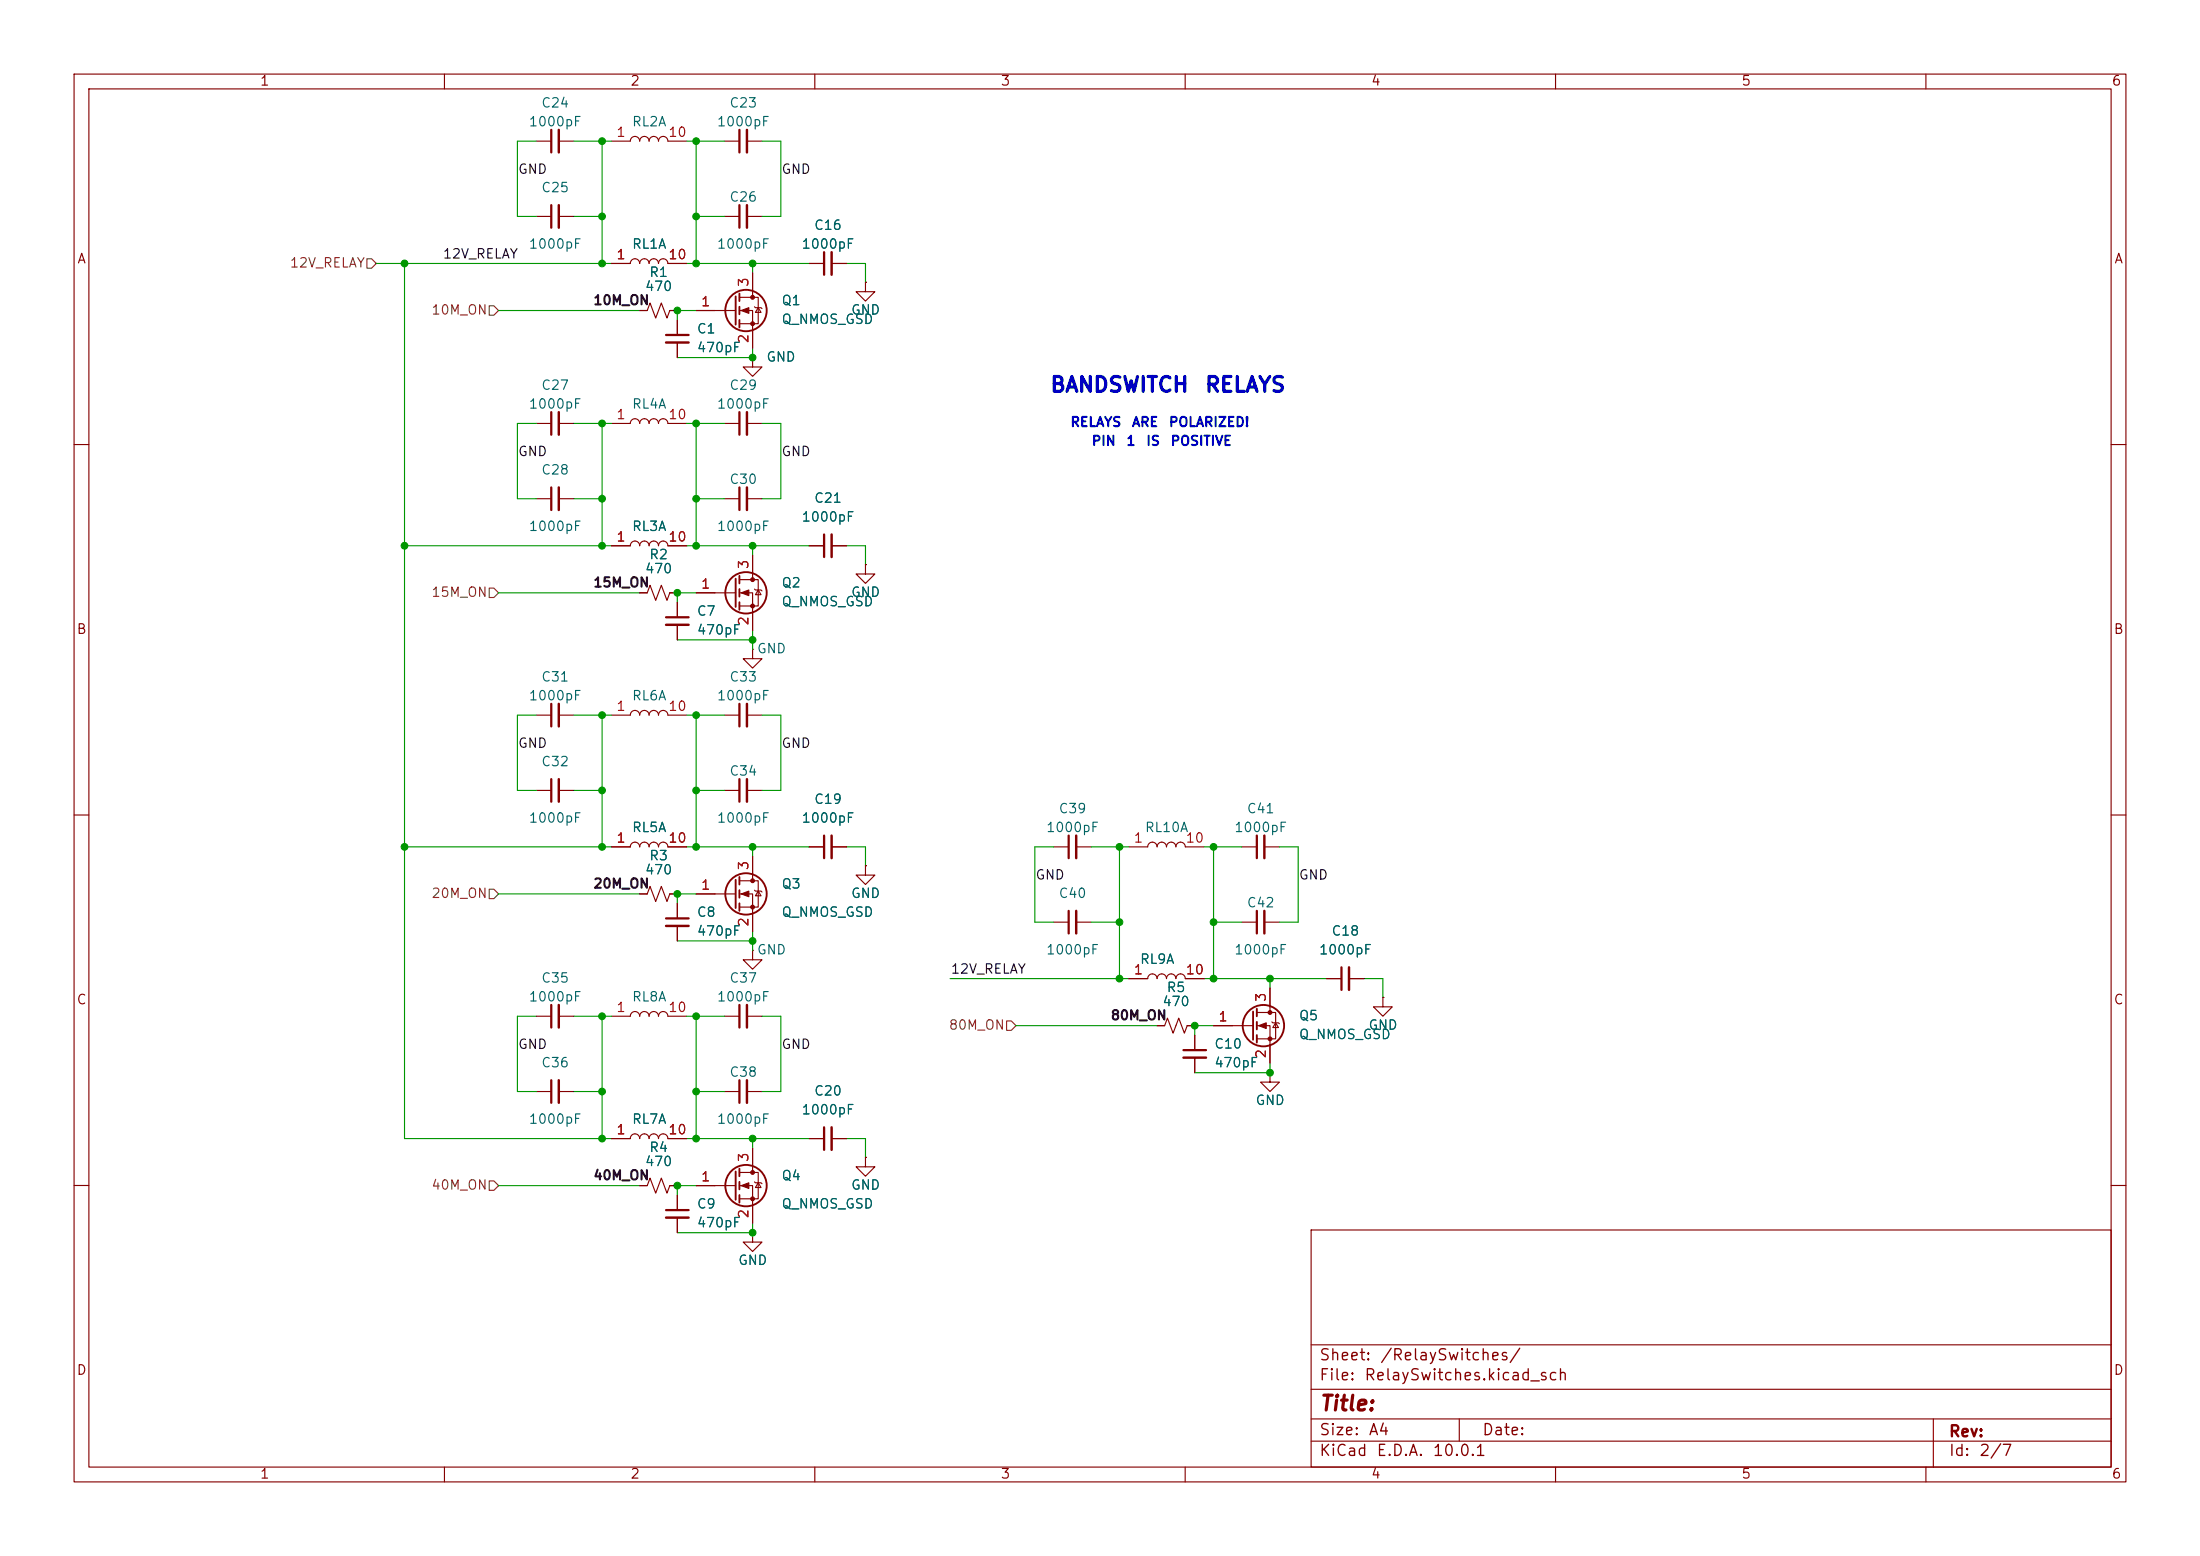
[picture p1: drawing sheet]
<svg xmlns="http://www.w3.org/2000/svg" width="297mm" height="210mm" viewBox="0 0 297 210" stroke-linecap="round" stroke-linejoin="round" font-family="sans-serif">
<g fill="none" stroke="#840000" stroke-width=".15">
<path d="M10 10h277v190h-277zM12 12h273v186h-273zM60 10v2M72.4 19.1h2M75.4 19.1h2.1M85.7 18.4a.64 .64 0 0 0-.6 .7h-2.6M87 18.4a.65 .65 0 0 0-.6 .7 .63 .63 0 0 0-.7-.7M88.3 18.4a.65 .65 0 0 0-.7 .7 .63 .63 0 0 0-.6-.7M89.5 18.4a.65 .65 0 0 0-.6 .7 .63 .63 0 0 0-.6-.7M89.5 18.4a.63 .63 0 0 1 .7 .7h2.5M97.8 19.1h2M100.8 19.1h2.1"/>
<path d="M110 10v2M160 10v2M210 10v2M260 10v2M72.4 29.2h2M75.4 29.2h2.1M82.5 35.6h2.6a.63 .63 0 0 1 .6-.7 .63 .63 0 0 1 .7 .7 .64 .64 0 0 1 .6-.7 .64 .64 0 0 1 .6 .7 .64 .64 0 0 1 .7-.7 .64 .64 0 0 1 .6 .7 .64 .64 0 0 1 .6-.7 .64 .64 0 0 1 .7 .7h2.5M97.8 29.2h2M100.8 29.2h2.1M101.6 36.8v3.3M109.2 35.6h2.1M112.3 35.6h2"/>
<path d="M116.8 38.1v1.3h1.3l-1.3 1.2-1.2-1.2h1.2M116.8 38.1h.1M72.4 57.2h2M75.4 57.2h2.1M85.7 56.5a.64 .64 0 0 0-.6 .7h-2.6M86.4 41.9h1l.4-1 .7 2 .8-2 .7 2 .4-1h1M87 56.5a.65 .65 0 0 0-.6 .7 .63 .63 0 0 0-.7-.7M88.3 56.5a.65 .65 0 0 0-.7 .7 .63 .63 0 0 0-.6-.7M89.5 56.5a.65 .65 0 0 0-.6 .7 .63 .63 0 0 0-.6-.7M89.5 56.5a.63 .63 0 0 1 .7 .7h2.5M91.4 43.2v2M91.4 46.2v2.1"/>
<path d="M94 41.9h5.3M97.8 57.2h2M99.8 40.1h2.6v3.6h-2.6M99.8 41.9h1.8v5.1M100.8 57.2h2.1M101.6 48.3v1.2h1.3l-1.3 1.3-1.3-1.3h1.3M101.6 48.3h.1M101.9 41.4l.1 .1h.7l.2 .2M102.4 41.5l.3 .7h-.7zM10 60h2M72.4 67.3h2M75.4 67.3h2.1"/>
<path d="M82.5 73.7h2.6a.63 .63 0 0 1 .6-.7 .63 .63 0 0 1 .7 .7 .64 .64 0 0 1 .6-.7 .64 .64 0 0 1 .6 .7 .64 .64 0 0 1 .7-.7 .64 .64 0 0 1 .6 .7 .64 .64 0 0 1 .6-.7 .64 .64 0 0 1 .7 .7h2.5M97.8 67.3h2M99.8 78.2h2.6v3.6h-2.6M100.8 67.3h2.1M101.6 74.9v3.3M101.9 79.5l.1 .1h.7l.2 .2M102.4 79.6l.3 .7h-.7zM109.2 73.7h2.1M112.3 73.7h2M116.8 76.2v1.3h1.3l-1.3 1.2-1.2-1.2h1.2M116.8 76.2h.1M285 60h2"/>
<path d="M72.4 96.5h2M75.4 96.5h2.1M82.5 96.5h2.6a.63 .63 0 0 1 .6-.6 .63 .63 0 0 1 .7 .6 .64 .64 0 0 1 .6-.6 .64 .64 0 0 1 .6 .6 .64 .64 0 0 1 .7-.6 .64 .64 0 0 1 .6 .6 .64 .64 0 0 1 .6-.6 .64 .64 0 0 1 .7 .6h2.5M86.4 80h1l.4-1 .7 2 .8-2 .7 2 .4-1h1M91.4 81.3v2M91.4 84.3v2.1M94 80h5.3M97.8 96.5h2M99.8 80h1.8v5.1M100.8 96.5h2.1M101.6 87.6v1.3h1.3l-1.3 1.3-1.3-1.3h1.3M101.6 87.6h.1"/>
<path d="M10 110h2M72.4 106.7h2M75.4 106.7h2.1M82.5 114.3h2.6a.63 .63 0 0 1 .6-.6 .63 .63 0 0 1 .7 .6 .64 .64 0 0 1 .6-.6 .64 .64 0 0 1 .6 .6 .64 .64 0 0 1 .7-.6 .64 .64 0 0 1 .6 .6 .64 .64 0 0 1 .6-.6 .64 .64 0 0 1 .7 .6h2.5M97.8 106.7h2M99.8 118.9h2.6v3.5h-2.6M100.8 106.7h2.1M101.6 115.6v3.3M109.2 114.3h2.1M112.3 114.3h2M116.8 116.8v1.3h1.3l-1.3 1.3-1.2-1.3h1.2M116.8 116.8h.1"/>
<path d="M142.2 114.3h2.1M145.3 114.3h2M152.4 114.3h2.5a.63 .63 0 0 1 .7-.6 .63 .63 0 0 1 .6 .6 .64 .64 0 0 1 .6-.6 .64 .64 0 0 1 .7 .6 .64 .64 0 0 1 .6-.6 .64 .64 0 0 1 .6 .6 .64 .64 0 0 1 .7-.6 .64 .64 0 0 1 .6 .6h2.6M167.6 114.3h2.1M170.7 114.3h2M285 110h2M72.4 137.2h2M75.4 137.2h2.1M82.5 137.2h2.6a.63 .63 0 0 1 .6-.7 .63 .63 0 0 1 .7 .7 .64 .64 0 0 1 .6-.7 .64 .64 0 0 1 .6 .7 .64 .64 0 0 1 .7-.7 .64 .64 0 0 1 .6 .7 .64 .64 0 0 1 .6-.7 .64 .64 0 0 1 .7 .7h2.5M86.4 120.7h1l.4-1.1 .7 2.1 .8-2.1 .7 2.1 .4-1h1M91.4 121.9v2.1M91.4 125v2"/>
<path d="M94 120.7h5.3M97.8 137.2h2M99.8 120.7h1.8v5M100.8 137.2h2.1M101.6 128.3v1.2h1.3l-1.3 1.3-1.3-1.3h1.3M101.6 128.3h.1M101.9 120.1l.1 .2h.7l.2 .1M102.4 120.3l.3 .6h-.7zM142.2 124.5h2.1M145.3 124.5h2M155.6 131.4a.64 .64 0 0 0-.7 .7h-2.5M156.2 138.4h1l.4-1 .8 2 .7-2 .8 2 .4-1h1"/>
<path d="M156.8 131.4a.65 .65 0 0 0-.6 .7 .63 .63 0 0 0-.6-.7M158.1 131.4a.65 .65 0 0 0-.6 .7 .63 .63 0 0 0-.7-.7M159.4 131.4a.65 .65 0 0 0-.7 .7 .63 .63 0 0 0-.6-.7M159.4 131.4a.63 .63 0 0 1 .6 .7h2.6M161.3 139.7v2M163.8 138.4h5.4M167.6 124.5h2.1M169.7 136.7h2.5v3.5h-2.5M169.7 138.4h1.7v5.1M170.7 124.5h2M171.4 133.4v3.3M171.7 137.9l.1 .1h.8l.1 .2"/>
<path d="M172.2 138l.4 .7h-.8zM179.1 132.1h2M182.1 132.1h2M186.7 134.6v1.3h1.3l-1.3 1.3-1.3-1.3h1.3M186.7 134.6h.1M72.4 147.3h2M75.4 147.3h2.1M82.5 153.7h2.6a.63 .63 0 0 1 .6-.7 .63 .63 0 0 1 .7 .7 .64 .64 0 0 1 .6-.7 .64 .64 0 0 1 .6 .7 .64 .64 0 0 1 .7-.7 .64 .64 0 0 1 .6 .7 .64 .64 0 0 1 .6-.7 .64 .64 0 0 1 .7 .7h2.5M97.8 147.3h2M99.8 158.2h2.6v3.6h-2.6M100.8 147.3h2.1M101.6 154.9v3.3"/>
<path d="M101.9 159.5l.1 .1h.7l.2 .2M102.4 159.6l.3 .7h-.7zM109.2 153.7h2.1M112.3 153.7h2M116.8 156.2v1.3h1.3l-1.3 1.3-1.2-1.3h1.2M116.8 156.2h.1M161.3 142.7v2.1M171.4 144.8v1.3h1.3l-1.3 1.2-1.2-1.2h1.2M171.4 144.8h.1M10 160h2M86.4 160h1l.4-1 .7 2 .8-2 .7 2 .4-1h1M91.4 161.3v2"/>
<path d="M91.4 164.3v2.1M94 160h5.3M99.8 160h1.8v5.1M101.6 166.4v1.2h1.3l-1.3 1.3-1.3-1.3h1.3M101.6 166.4h.1M177 166h108v32h-108zM285 160h2M60 198v2M110 198v2M160 198v2M177 194.5h108M177 191.5h108"/>
<path d="M177 187.5h108M177 181.5h108M197 191.5v3M210 198v2M260 198v2M261 191.5v6.5"/>
</g>
<g fill="none" stroke="#840000" stroke-width=".3">
<path d="M74.4 17.5v3.1M99.8 17.5v3.1M74.4 27.7v3M99.8 27.7v3M111.3 34v3.1M74.4 55.6v3.1M89.9 45.2h3.1M99.8 55.6v3.1M74.4 65.8v3M99.8 65.8v3M111.3 72.1v3.1M74.4 95v3"/>
<path d="M89.9 83.3h3.1M99.8 95v3M74.4 105.2v3M99.8 105.2v3M111.3 112.8v3M144.3 112.8v3M169.7 112.8v3M74.4 135.6v3.1M89.9 124h3.1M99.8 135.6v3.1M144.3 122.9v3.1M169.7 122.9v3.1"/>
<path d="M181.1 130.6v3M74.4 145.8v3M99.8 145.8v3M111.3 152.1v3.1M159.8 141.7h3M89.9 163.3h3.1"/>
</g>
<g fill="none" stroke="#840000" stroke-width=".33">
<path d="M75.4 17.5v3.1M100.8 17.5v3.1M75.4 27.7v3M100.8 27.7v3M112.3 34v3.1M75.4 55.6v3.1M89.9 46.2h3.1M100.8 55.6v3.1M75.4 65.8v3M100.8 65.8v3M112.3 72.1v3.1M75.4 95v3"/>
<path d="M89.9 84.3h3.1M100.8 95v3M75.4 105.2v3M100.8 105.2v3M112.3 112.8v3M145.3 112.8v3M170.7 112.8v3M75.4 135.6v3.1M89.9 125h3.1M100.8 135.6v3.1M145.3 122.9v3.1M170.7 122.9v3.1"/>
<path d="M182.1 130.6v3M75.4 145.8v3M100.8 145.8v3M112.3 152.1v3.1M159.8 142.7h3M89.9 164.3h3.1"/>
</g>
<g fill="none" stroke="#840000" stroke-width=".25">
<path d="M99.8 39.6v1M99.3 40v3.8M99.8 41.4v1M99.8 43.2v1M99.3 78.1v3.8M99.8 77.7v1M99.8 79.5v1M99.8 81.3v1M99.3 118.7v3.9M99.8 118.4v1M99.8 120.1v1.1M99.8 121.9v1"/>
<path d="M169.2 136.5v3.8M169.7 136.1v1.1M169.7 137.9v1M169.7 139.7v1M99.3 158.1v3.8M99.8 157.7v1.1M99.8 159.5v1M99.8 161.3v1"/>
<circle cx="100.7" cy="41.9" r="2.79"/>
<circle cx="100.7" cy="80" r="2.79"/>
<circle cx="100.7" cy="120.6" r="2.79"/>
<circle cx="170.6" cy="138.4" r="2.79"/>
<circle cx="100.7" cy="160" r="2.79"/>
</g>
<g fill="#840000" stroke="#840000" stroke-width=".15">
<path d="M100.1 120.7l1-.4v.7z"/>
<path d="M100.1 160l1-.4v.8z"/>
<path d="M100.1 80l1-.4v.8z"/>
<path d="M100.1 41.9l1-.4v.8z"/>
<path d="M169.9 138.4l1-.4v.8z"/>
<circle cx="101.6" cy="118.9" r=".25"/>
<circle cx="101.6" cy="122.4" r=".25"/>
<circle cx="101.6" cy="158.2" r=".25"/>
<circle cx="101.6" cy="161.8" r=".25"/>
<circle cx="101.6" cy="78.2" r=".25"/>
<circle cx="101.6" cy="81.8" r=".25"/>
<circle cx="101.6" cy="40.1" r=".25"/>
<circle cx="101.6" cy="43.7" r=".25"/>
<circle cx="171.4" cy="136.7" r=".25"/>
<circle cx="171.4" cy="140.2" r=".25"/>
</g>
<path d="M49.5 34.9h.7l.6 .7-.6 .6h-.7zM66 41.3h.7l.6 .6-.6 .6h-.7zM66 79.4h.7l.6 .6-.6 .6h-.7zM66 120h.7l.6 .7-.6 .6h-.7zM135.9 137.8h.6l.7 .6-.7 .7h-.6zM66 159.4h.7l.6 .6-.6 .7h-.7z" fill="none" stroke="#725600" stroke-width=".15"/>
<g fill="none" stroke="#009600" stroke-width=".15">
<path d="M72.4 19.1h-2.6v10.1h2.6M77.5 19.1h5M81.3 19.1v16.5M92.7 19.1h5.1M94 19.1v16.5M102.9 19.1h2.5v10.1h-2.5M50.8 35.6h31.7M54.6 35.6v118.1h27.9M77.5 29.2h3.8M92.7 35.6h16.5M94 29.2h3.8M101.6 35.6v1.2"/>
<path d="M114.3 35.6h2.5v2.5M67.3 41.9h19.1M72.4 57.2h-2.6v10.1h2.6M77.5 57.2h5M81.3 57.2v16.5M92.7 57.2h5.1M94 57.2v16.5M94 41.9h-2.6v1.3M101.6 47v1.3h-10.2M102.9 57.2h2.5v10.1h-2.5M54.6 73.7h27.9M77.5 67.3h3.8"/>
<path d="M92.7 73.7h16.5M94 67.3h3.8M101.6 73.7v1.2M114.3 73.7h2.5v2.5M67.3 80h19.1M72.4 96.5h-2.6v10.2h2.6M77.5 96.5h5M81.3 96.5v17.8M91.4 86.4h10.2M92.7 96.5h5.1M94 96.5v17.8M94 80h-2.6v1.3"/>
<path d="M101.6 85.1v2.5M102.9 96.5h2.5v10.2h-2.5M54.6 114.3h27.9M77.5 106.7h3.8M92.7 114.3h16.5M94 106.7h3.8M101.6 114.3v1.3M114.3 114.3h2.5v2.5M142.2 114.3h-2.5v10.2h2.5M147.3 114.3h5.1M151.1 114.3v17.8M162.6 114.3h5"/>
<path d="M163.8 114.3v17.8M172.7 114.3h2.6v10.2h-2.6M67.3 120.7h19.1M72.4 137.2h-2.6v10.1h2.6M77.5 137.2h5M81.3 137.2v16.5M91.4 127h10.2M92.7 137.2h5.1M94 137.2v16.5M94 120.7h-2.6v1.2M101.6 125.7v2.6M102.9 137.2h2.5v10.1h-2.5"/>
<path d="M128.3 132.1h24.1M137.2 138.4h19M147.3 124.5h3.8M162.6 132.1h16.5M163.8 124.5h3.8M163.8 138.4h-2.5v1.3M171.4 132.1v1.3M184.1 132.1h2.6v2.5M77.5 147.3h3.8M92.7 153.7h16.5M94 147.3h3.8M101.6 153.7v1.2"/>
<path d="M114.3 153.7h2.5v2.5M171.4 143.5v1.3h-10.1M67.3 160h19.1M94 160h-2.6v1.3M101.6 165.1v1.3h-10.2"/>
</g>
<g fill="#009600" stroke="#009600" stroke-width=".14">
<circle cx="101.6" cy="86.4" r=".46"/>
<circle cx="101.6" cy="73.7" r=".46"/>
<circle cx="101.6" cy="48.3" r=".46"/>
<circle cx="163.8" cy="124.5" r=".46"/>
<circle cx="151.1" cy="114.3" r=".46"/>
<circle cx="163.8" cy="114.3" r=".46"/>
<circle cx="94" cy="73.7" r=".46"/>
<circle cx="81.3" cy="73.7" r=".46"/>
<circle cx="94" cy="67.3" r=".46"/>
<circle cx="81.3" cy="67.3" r=".46"/>
<circle cx="91.4" cy="80" r=".46"/>
<circle cx="94" cy="35.6" r=".46"/>
<circle cx="91.4" cy="41.9" r=".46"/>
<circle cx="94" cy="57.2" r=".46"/>
<circle cx="101.6" cy="35.6" r=".46"/>
<circle cx="94" cy="19.1" r=".46"/>
<circle cx="94" cy="29.2" r=".46"/>
<circle cx="81.3" cy="114.3" r=".46"/>
<circle cx="81.3" cy="137.2" r=".46"/>
<circle cx="91.4" cy="120.7" r=".46"/>
<circle cx="81.3" cy="147.3" r=".46"/>
<circle cx="81.3" cy="153.7" r=".46"/>
<circle cx="161.3" cy="138.4" r=".46"/>
<circle cx="171.4" cy="144.8" r=".46"/>
<circle cx="151.1" cy="124.5" r=".46"/>
<circle cx="151.1" cy="132.1" r=".46"/>
<circle cx="163.8" cy="132.1" r=".46"/>
<circle cx="171.4" cy="132.1" r=".46"/>
<circle cx="54.6" cy="73.7" r=".46"/>
<circle cx="94" cy="96.5" r=".46"/>
<circle cx="81.3" cy="96.5" r=".46"/>
<circle cx="81.3" cy="106.7" r=".46"/>
<circle cx="54.6" cy="114.3" r=".46"/>
<circle cx="94" cy="106.7" r=".46"/>
<circle cx="91.4" cy="160" r=".46"/>
<circle cx="94" cy="153.7" r=".46"/>
<circle cx="101.6" cy="153.7" r=".46"/>
<circle cx="94" cy="114.3" r=".46"/>
<circle cx="101.6" cy="127" r=".46"/>
<circle cx="101.6" cy="114.3" r=".46"/>
<circle cx="94" cy="137.2" r=".46"/>
<circle cx="94" cy="147.3" r=".46"/>
<circle cx="101.6" cy="166.4" r=".46"/>
<circle cx="81.3" cy="19.1" r=".46"/>
<circle cx="81.3" cy="29.2" r=".46"/>
<circle cx="54.6" cy="35.6" r=".46"/>
<circle cx="81.3" cy="57.2" r=".46"/>
<circle cx="81.3" cy="35.6" r=".46"/>
</g>
<g font-size="2" fill="#0000c2">
<text x="141.7" y="53.4">BANDSWITCH</text>
<text x="162.5" y="53.4">RELAYS</text>
</g>
<text font-size="2" fill="#840000" x="178" y="190.9">Title:</text>
<g font-size="1.5" fill="#840000">
<text x="178" y="184">Sheet:</text>
<text x="186.2" y="184">/RelaySwitches/</text>
<text x="178" y="186.7">File:</text>
<text x="184.1" y="186.7">RelaySwitches.kicad_sch</text>
<text x="178" y="196.9">KiCad</text>
<text x="178" y="194.1">Size:</text>
<text x="184.7" y="194.1">A4</text>
<text x="185.7" y="196.9">E.D.A.</text>
<text x="193.3" y="196.9">10.0.1</text>
<text x="200" y="194.1">Date:</text>
<text x="263" y="194.3">Rev:</text>
<text x="263" y="196.9">Id:</text>
<text x="267.1" y="196.9">2/7</text>
</g>
<g font-size="1.3" fill="#840000">
<text x="35" y="11.9">1</text>
<text x="85" y="11.9">2</text>
<text x="135" y="11.9">3</text>
<text x="185" y="11.9">4</text>
<text x="235" y="11.9">5</text>
<text x="285" y="11.9">6</text>
<text x="10.3" y="35.9">A</text>
<text x="285.3" y="35.9">A</text>
<text x="10.3" y="85.9">B</text>
<text x="285.3" y="85.9">B</text>
<text x="10.3" y="135.9">C</text>
<text x="285.3" y="135.9">C</text>
<text x="10.3" y="185.9">D</text>
<text x="285.3" y="185.9">D</text>
<text x="35" y="199.9">1</text>
<text x="85" y="199.9">2</text>
<text x="135" y="199.9">3</text>
<text x="185" y="199.9">4</text>
<text x="235" y="199.9">5</text>
<text x="285" y="199.9">6</text>
</g>
<g font-size="1.3" fill="#006464">
<text x="71.3" y="17.4">1000pF</text>
<text x="73" y="14.8">C24</text>
<text x="85.2" y="17.4">RL2A</text>
<text x="96.7" y="17.4">1000pF</text>
<text x="98.4" y="14.8">C23</text>
<text x="73" y="26.3">C25</text>
<text x="98.4" y="27.5">C26</text>
<text x="71.3" y="33.9">1000pF</text>
<text x="85.2" y="33.9">RL1A</text>
<text x="96.7" y="33.9">1000pF</text>
<text x="108.1" y="33.9">1000pF</text>
<text x="109.8" y="31.3">C16</text>
<text x="87" y="39.6">470</text>
<text x="87.6" y="37.7">R1</text>
<text x="105.4" y="41.5">Q1</text>
<text x="94" y="45.3">C1</text>
<text x="94" y="47.9">470pF</text>
<text x="105.4" y="44">Q_NMOS_GSD</text>
<text x="114.8" y="42.8">GND</text>
<text x="73" y="52.9">C27</text>
<text x="98.4" y="52.9">C29</text>
<text x="103.4" y="49.1">GND</text>
<text x="71.3" y="55.5">1000pF</text>
<text x="85.2" y="55.5">RL4A</text>
<text x="96.7" y="55.5">1000pF</text>
<text x="73" y="64.4">C28</text>
<text x="98.4" y="65.6">C30</text>
<text x="71.3" y="72">1000pF</text>
<text x="85.2" y="72">RL3A</text>
<text x="96.7" y="72">1000pF</text>
<text x="108.1" y="70.7">1000pF</text>
<text x="109.8" y="68.2">C21</text>
<text x="87" y="77.7">470</text>
<text x="87.6" y="75.8">R2</text>
<text x="94" y="83.4">C7</text>
<text x="105.4" y="82.1">Q_NMOS_GSD</text>
<text x="105.4" y="79.6">Q2</text>
<text x="114.8" y="80.9">GND</text>
<text x="94" y="86">470pF</text>
<text x="102.1" y="88.5">GND</text>
<text x="71.3" y="94.8">1000pF</text>
<text x="73" y="92.3">C31</text>
<text x="85.2" y="94.8">RL6A</text>
<text x="96.7" y="94.8">1000pF</text>
<text x="98.4" y="92.3">C33</text>
<text x="73" y="103.7">C32</text>
<text x="98.4" y="105">C34</text>
<text x="71.3" y="111.4">1000pF</text>
<text x="85.2" y="112.6">RL5A</text>
<text x="96.7" y="111.4">1000pF</text>
<text x="108.1" y="111.4">1000pF</text>
<text x="109.8" y="108.8">C19</text>
<text x="141.1" y="112.6">1000pF</text>
<text x="142.8" y="110.1">C39</text>
<text x="154.5" y="112.6">RL10A</text>
<text x="166.5" y="112.6">1000pF</text>
<text x="168.2" y="110.1">C41</text>
<text x="87" y="118.3">470</text>
<text x="87.6" y="116.4">R3</text>
<text x="94" y="124.1">C8</text>
<text x="105.4" y="124.1">Q_NMOS_GSD</text>
<text x="105.4" y="120.2">Q3</text>
<text x="114.8" y="121.5">GND</text>
<text x="142.8" y="121.5">C40</text>
<text x="168.2" y="122.8">C42</text>
<text x="94" y="126.6">470pF</text>
<text x="102.1" y="129.1">GND</text>
<text x="141.1" y="129.1">1000pF</text>
<text x="153.8" y="130.4">RL9A</text>
<text x="166.5" y="129.1">1000pF</text>
<text x="178" y="129.1">1000pF</text>
<text x="179.7" y="126.6">C18</text>
<text x="71.3" y="135.5">1000pF</text>
<text x="73" y="132.9">C35</text>
<text x="85.2" y="135.5">RL8A</text>
<text x="96.7" y="135.5">1000pF</text>
<text x="98.4" y="132.9">C37</text>
<text x="156.8" y="136.1">470</text>
<text x="157.4" y="134.2">R5</text>
<text x="163.8" y="141.8">C10</text>
<text x="175.3" y="140.6">Q_NMOS_GSD</text>
<text x="175.3" y="138">Q5</text>
<text x="184.7" y="139.3">GND</text>
<text x="73" y="144.4">C36</text>
<text x="98.4" y="145.6">C38</text>
<text x="109.8" y="148.2">C20</text>
<text x="163.8" y="144.4">470pF</text>
<text x="169.4" y="149.5">GND</text>
<text x="71.3" y="152">1000pF</text>
<text x="85.2" y="152">RL7A</text>
<text x="87.6" y="155.8">R4</text>
<text x="96.7" y="152">1000pF</text>
<text x="108.1" y="150.7">1000pF</text>
<text x="87" y="157.7">470</text>
<text x="105.4" y="159.6">Q4</text>
<text x="114.8" y="160.9">GND</text>
<text x="94" y="163.4">C9</text>
<text x="94" y="166">470pF</text>
<text x="105.4" y="163.4">Q_NMOS_GSD</text>
<text x="99.6" y="171">GND</text>
</g>
<g font-size="1.3" fill="#0f0f0f">
<text x="69.8" y="23.8">GND</text>
<text x="105.4" y="23.8">GND</text>
<text x="59.7" y="35.2">12V_RELAY</text>
<text x="80" y="41.5">10M_ON</text>
<text x="69.8" y="61.9">GND</text>
<text x="105.4" y="61.9">GND</text>
<text x="80" y="79.6">15M_ON</text>
<text x="69.8" y="101.3">GND</text>
<text x="105.4" y="101.3">GND</text>
<text x="139.7" y="119">GND</text>
<text x="175.3" y="119">GND</text>
<text x="80" y="120.2">20M_ON</text>
<text x="128.3" y="131.7">12V_RELAY</text>
<text x="149.9" y="138">80M_ON</text>
<text x="69.8" y="141.9">GND</text>
<text x="105.4" y="141.9">GND</text>
<text x="80" y="159.6">40M_ON</text>
</g>
<g font-size="1.3" fill="#a90000">
<text x="83.1" y="18.8">1</text>
<text x="90.1" y="18.8">10</text>
<text x="83.1" y="35.3">1</text>
<text x="90.1" y="35.3">10</text>
<text x="94.5" y="41.7">1</text>
<text x="101.3" y="38.8" transform="rotate(-90 101.3 38.8)">3</text>
<text x="101.3" y="46.4" transform="rotate(-90 101.3 46.4)">2</text>
<text x="83.1" y="56.9">1</text>
<text x="90.1" y="56.9">10</text>
<text x="83.1" y="73.4">1</text>
<text x="90.1" y="73.4">10</text>
<text x="101.3" y="76.9" transform="rotate(-90 101.3 76.9)">3</text>
<text x="94.5" y="79.8">1</text>
<text x="101.3" y="84.5" transform="rotate(-90 101.3 84.5)">2</text>
<text x="83.1" y="96.3">1</text>
<text x="90.1" y="96.3">10</text>
<text x="83.1" y="114">1</text>
<text x="90.1" y="114">10</text>
<text x="101.3" y="117.5" transform="rotate(-90 101.3 117.5)">3</text>
<text x="153" y="114">1</text>
<text x="160" y="114">10</text>
<text x="94.5" y="120.4">1</text>
<text x="101.3" y="125.2" transform="rotate(-90 101.3 125.2)">2</text>
<text x="153" y="131.8">1</text>
<text x="160" y="131.8">10</text>
<text x="83.1" y="136.9">1</text>
<text x="90.1" y="136.9">10</text>
<text x="171.2" y="135.3" transform="rotate(-90 171.2 135.3)">3</text>
<text x="164.4" y="138.2">1</text>
<text x="171.2" y="142.9" transform="rotate(-90 171.2 142.9)">2</text>
<text x="83.1" y="153.4">1</text>
<text x="90.1" y="153.4">10</text>
<text x="94.5" y="159.8">1</text>
<text x="101.3" y="156.9" transform="rotate(-90 101.3 156.9)">3</text>
<text x="101.3" y="164.5" transform="rotate(-90 101.3 164.5)">2</text>
</g>
<g font-size="1.3" fill="#725600">
<text x="39" y="36.4">12V_RELAY</text>
<text x="58.1" y="42.8">10M_ON</text>
<text x="58.1" y="80.9">15M_ON</text>
<text x="58.1" y="121.5">20M_ON</text>
<text x="128" y="139.3">80M_ON</text>
<text x="58.1" y="160.9">40M_ON</text>
</g>
<g font-size="1.3" fill="#0000c2">
<text x="144.4" y="57.9">RELAYS</text>
<text x="152.7" y="57.9">ARE</text>
<text x="157.7" y="57.9">POLARIZED!</text>
<text x="147.3" y="60.5">PIN</text>
<text x="152" y="60.5">1</text>
<text x="154.6" y="60.5">IS</text>
<text x="157.9" y="60.5">POSITIVE</text>
</g>
</svg>
